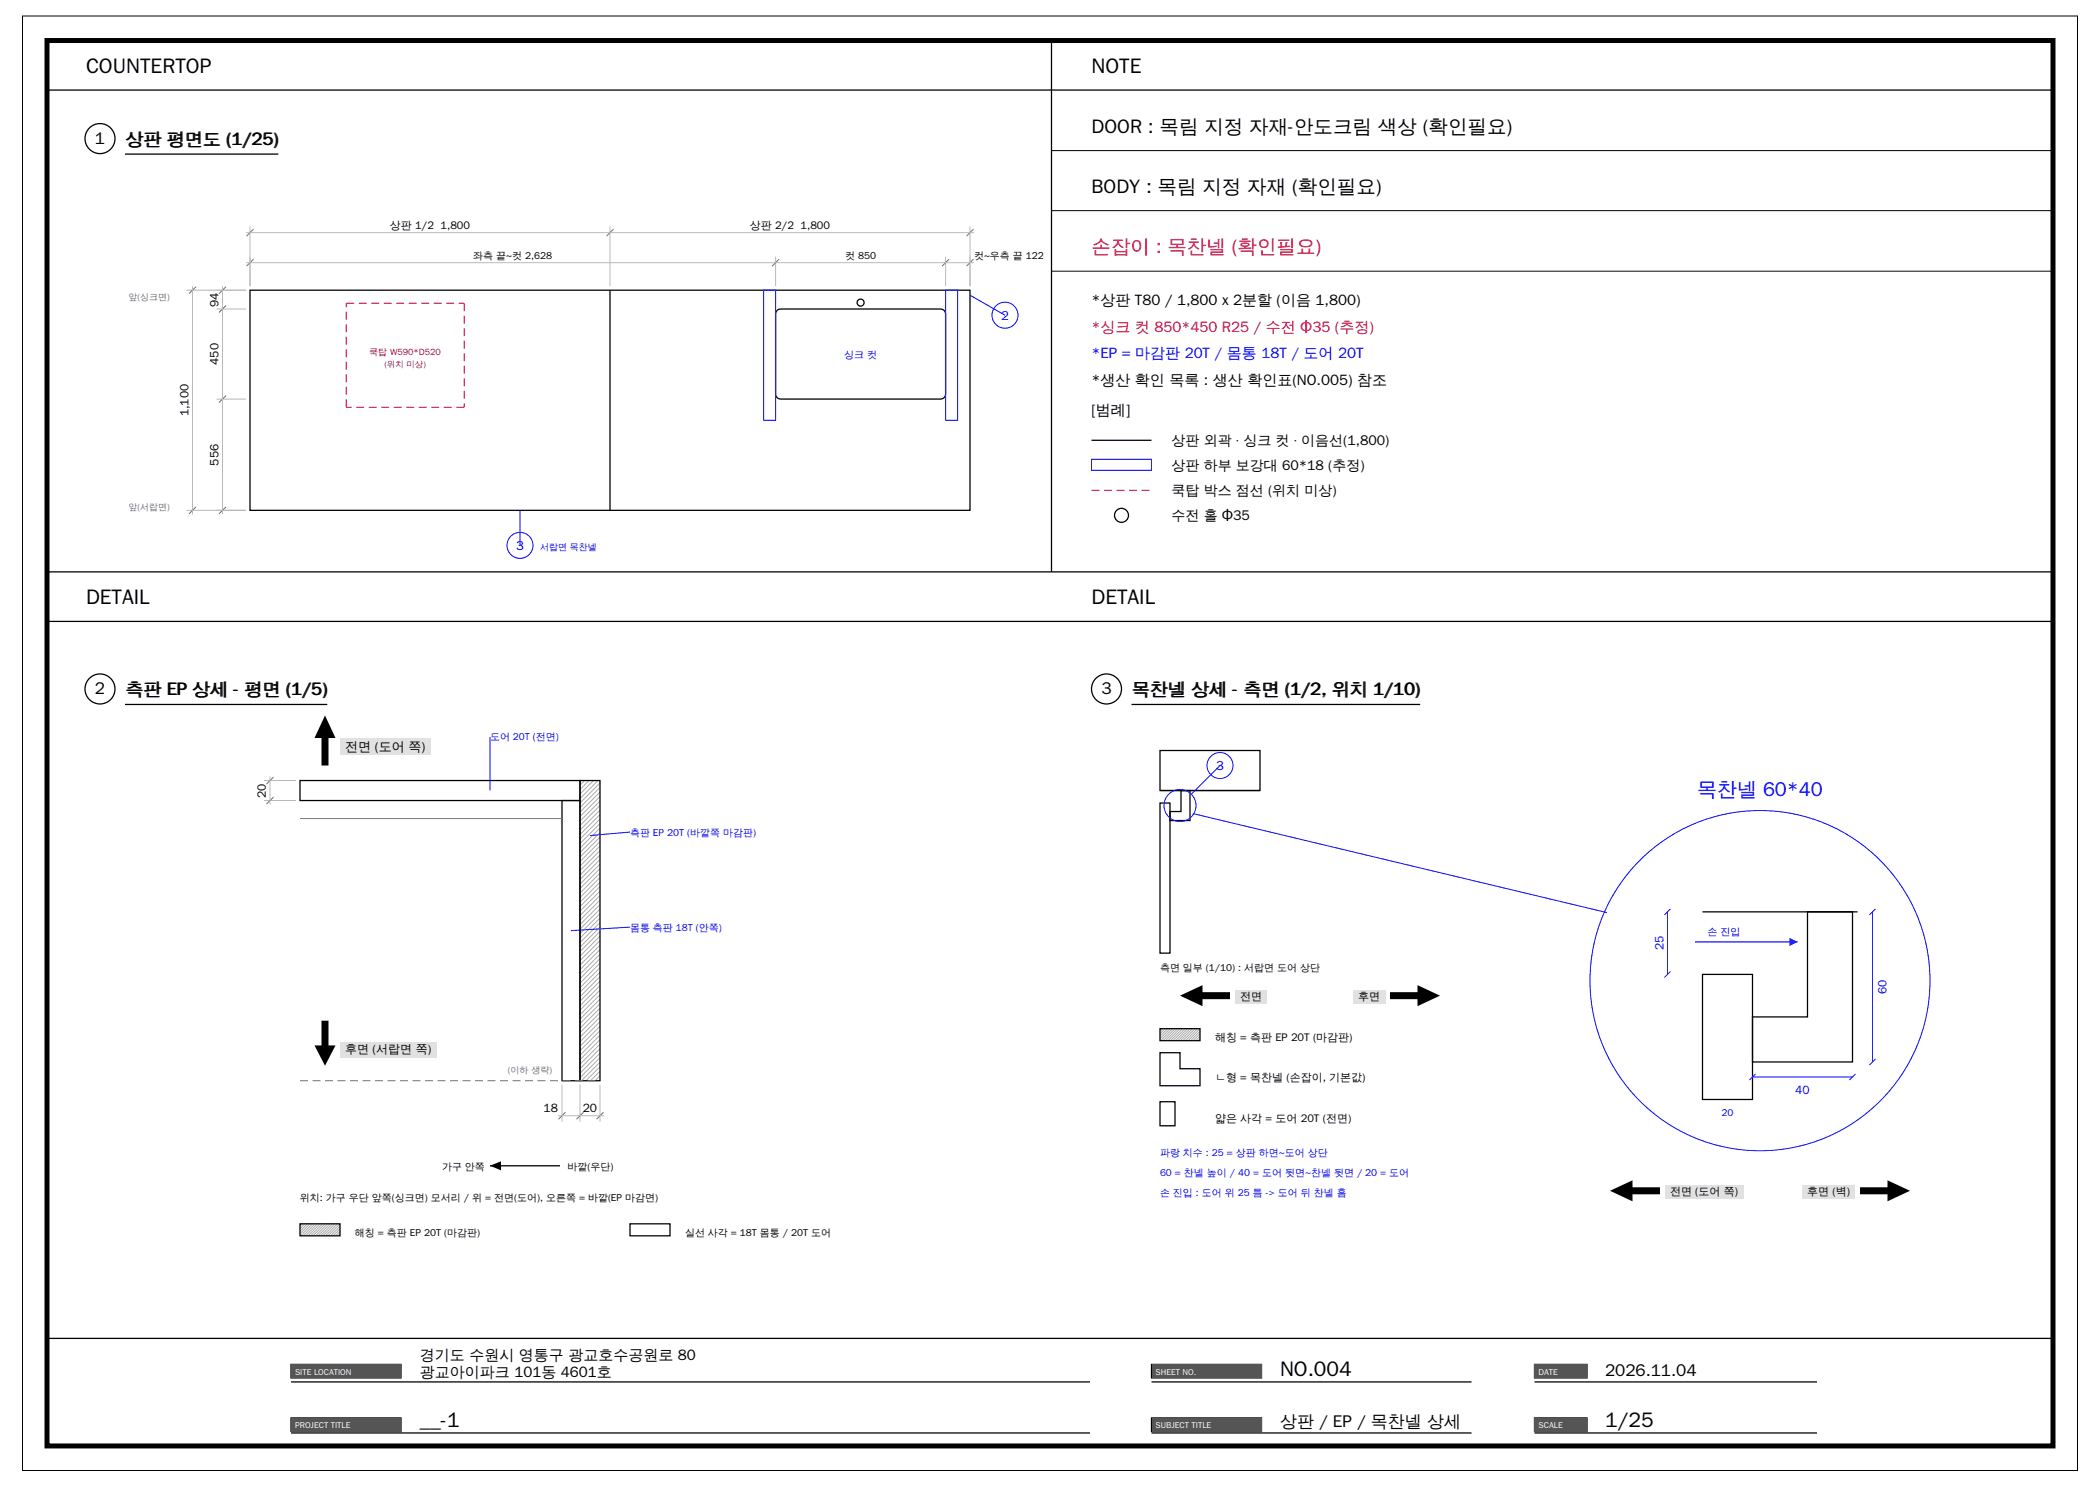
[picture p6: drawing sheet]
<svg xmlns="http://www.w3.org/2000/svg" width="420mm" height="297mm" viewBox="0 0 420 297" stroke-linecap="round" stroke-linejoin="round" font-family="sans-serif">
<path d="M4.5 3.2h411v290.7h-411zM210.3 30.1h200.3M210.3 42.1h200.3M210.3 54.2h200.3" fill="none" stroke="#000" stroke-width=".2"/>
<path d="M9.4 8.1h401.2v280.9h-401.2z" fill="none" stroke="#000" stroke-width="1" stroke-linecap="butt"/>
<path d="M9.4 18h401.2M210.3 8.6v105.7M9.4 114.3h401.2M9.4 124.2h401.2M9.4 267.5h401.2M58.2 272.7h22v2.7h-22z" fill="none" stroke="#000" stroke-width=".25"/>
<path d="M58.2 272.7h22v2.7h-22z" fill-rule="evenodd" fill="#555"/>
<path d="M58.2 276.2h159.8M58.2 283.4h22v2.7h-22z" fill="none" stroke="#000" stroke-width=".25"/>
<path d="M58.2 283.4h22v2.7h-22z" fill-rule="evenodd" fill="#555"/>
<path d="M230.3 272.7h22v2.7h-22zM58.2 286.4h159.8" fill="none" stroke="#000" stroke-width=".25"/>
<path d="M230.3 272.7h22v2.7h-22z" fill-rule="evenodd" fill="#555"/>
<path d="M230.3 276.2h64M230.3 283.4h22v2.7h-22z" fill="none" stroke="#000" stroke-width=".25"/>
<path d="M230.3 283.4h22v2.7h-22z" fill-rule="evenodd" fill="#555"/>
<path d="M306.9 272.7h10.5v2.7h-10.5zM230.3 286.4h64" fill="none" stroke="#000" stroke-width=".25"/>
<path d="M306.9 272.7h10.5v2.7h-10.5z" fill-rule="evenodd" fill="#555"/>
<path d="M306.9 276.2h56.5M306.9 283.4h10.5v2.7h-10.5z" fill="none" stroke="#000" stroke-width=".25"/>
<path d="M306.9 283.4h10.5v2.7h-10.5z" fill-rule="evenodd" fill="#555"/>
<g fill="none" stroke="#000" stroke-width=".25">
<path d="M25 30.8h30.7M50 58h144v44h-144zM122 58v44M155.4 62.1l.7-.3h32l.5 .1 .4 .4 .1 .5v16l-.1 .5-.4 .3-.5 .2h-32l-.5-.2-.3-.3-.2-.5v-16zM218.3 88h12M25 140.8h40.5M60 156h56v4h-56zM112.4 160h3.6v56h-3.6zM116 156h4v60h-4zM306.9 286.4h56.5"/>
<circle cx="20" cy="27.7" r="3"/>
<circle cx="172.1" cy="60.5" r=".7"/>
<circle cx="224.3" cy="103" r="1.4"/>
<circle cx="20" cy="137.7" r="3"/>
</g>
<g fill="none" stroke="#00f" stroke-width=".2">
<path d="M152.7 58h2.4v26h-2.4zM189.1 58h2.4v26h-2.4zM194 59l7 4M218.3 91.8h12v2.2h-12zM104 102v7M98 147.3v10.7M126 166.3l-8 .7M126 185.3l-11.8 .7"/>
<circle cx="201" cy="63" r="2.6"/>
<circle cx="104" cy="109" r="2.6"/>
</g>
<g fill="none" stroke="#de0038" stroke-width=".2">
<path d="M69.2 79.8v1.6h1.1M69.2 62.3v1.6M69.2 64.8v1.6M69.2 67.3v1.6M69.2 69.8v1.6M69.2 72.3v1.6M69.2 74.8v1.6M69.2 77.3v1.6M70.8 60.6h-1.6v.8M71.7 60.6h1.6M74.2 60.6h1.6M76.7 60.6h1.6"/>
<path d="M79.2 60.6h1.6M81.7 60.6h1.6M84.2 60.6h1.6M86.7 60.6h1.6M89.2 60.6h1.6M91.7 60.6h1.1v1.6M92.8 63.1v1.6M92.8 65.6v1.6M92.8 68.1v1.6M92.8 70.6v1.6M92.8 73.1v1.6M92.8 75.6v1.6"/>
<path d="M92.8 78.1v1.6M71.2 81.4h1.6M73.7 81.4h1.6M76.2 81.4h1.6M78.7 81.4h1.6M81.2 81.4h1.6M83.7 81.4h1.6M86.2 81.4h1.6M88.7 81.4h1.6M92.8 80.6v.8h-1.6M218.3 98h1.6M220.8 98h1.6"/>
<path d="M223.3 98h1.6M225.8 98h1.6M228.3 98h1.6"/>
</g>
<g fill="none" stroke="#b9b9b9" stroke-width=".2">
<path d="M37.3 58h11.9M38.5 57.2v45.6M44.5 57.2v45.6M49.2 52.5h145.6M49.2 46.5h145.6M50 45.3v11.9M122 45.3v11.9M155.1 51.3v5.9M189.1 51.3v5.9M194 45.3v11.9M43.3 61.8h5.9M43.3 79.8h5.9"/>
<path d="M37.3 102h11.9M52.8 156h6.4M52.8 160h6.4M54 155.2v5.6M112.4 216.8v7.4M116 216.8v7.4M120 216.8v7.4M111.6 223h9.2"/>
</g>
<g fill="none" stroke="#6e6e6e" stroke-width=".2">
<path d="M39.2 57.3l-1.4 1.4M45.2 57.3l-1.4 1.4M50.7 51.8l-1.4 1.4M50.7 45.8l-1.4 1.4M122.7 45.8l-1.4 1.4M155.8 51.8l-1.4 1.4M189.8 51.8l-1.4 1.4M194.7 51.8l-1.4 1.4M194.7 45.8l-1.4 1.4M45.2 61.1l-1.4 1.4M45.2 79.1l-1.4 1.4M39.2 101.3l-1.4 1.4"/>
<path d="M45.2 101.3l-1.4 1.4M54.7 155.3l-1.4 1.4M54.7 159.3l-1.4 1.4M113.1 222.3l-1.4 1.4M116.7 222.3l-1.4 1.4M120.7 222.3l-1.4 1.4"/>
</g>
<g fill="none" stroke="#aaa" stroke-width=".2">
<path d="M116.9 156l-.9 .9M117.8 156l-1.8 1.8M118.7 156l-2.7 2.7M119.6 156l-3.6 3.6M120 156.5l-4 4M120 157.4l-4 4M120 158.3l-4 4M120 159.2l-4 4M120 160.1l-4 4M120 161l-4 4M120 161.9l-4 4M120 162.8l-4 4"/>
<path d="M120 163.7l-4 4M120 164.6l-4 4M120 165.5l-4 4M120 166.4l-4 4M120 167.3l-4 4M120 168.2l-4 4M120 169.1l-4 4M120 170l-4 4M120 170.9l-4 4M120 171.8l-4 4M120 172.7l-4 4M120 173.6l-4 4"/>
<path d="M120 174.5l-4 4M120 175.4l-4 4M120 176.3l-4 4M120 177.2l-4 4M120 178.1l-4 4M120 179l-4 4M120 179.9l-4 4M120 180.8l-4 4M120 181.7l-4 4M120 182.6l-4 4M120 183.5l-4 4M120 184.4l-4 4"/>
<path d="M120 185.3l-4 4M120 186.2l-4 4M120 187.1l-4 4M120 188l-4 4M120 188.9l-4 4M120 189.8l-4 4M120 190.7l-4 4M120 191.6l-4 4M120 192.5l-4 4M120 193.4l-4 4M120 194.3l-4 4M120 195.2l-4 4"/>
<path d="M120 196.1l-4 4M120 197l-4 4M120 197.9l-4 4M120 198.8l-4 4M120 199.7l-4 4M120 200.6l-4 4M120 201.5l-4 4M120 202.4l-4 4M120 203.3l-4 4M120 204.2l-4 4M120 205.1l-4 4M120 206l-4 4"/>
<path d="M120 206.9l-4 4M120 207.8l-4 4M120 208.7l-4 4M120 209.6l-4 4M120 210.5l-4 4M120 211.4l-4 4M120 212.3l-3.7 3.7M120 213.2l-2.8 2.8M120 214.1l-1.9 1.9M120 215l-1 1M120 215.9l-.1 .1"/>
</g>
<g fill="none" stroke="#7d7d7d" stroke-width=".2">
<path d="M60 163.6h52.4M60 216h1.6M62.5 216h1.6M65 216h1.6M67.5 216h1.6M70 216h1.6M72.5 216h1.6M75 216h1.6M77.5 216h1.6M80 216h1.6M82.5 216h1.6M85 216h1.6"/>
<path d="M87.5 216h1.6M90 216h1.6M92.5 216h1.6M95 216h1.6M97.5 216h1.6M100 216h1.6M102.5 216h1.6M105 216h1.6M107.5 216h1.6M110 216h1.6M112.5 216h1.6M115 216h1.6"/>
<path d="M117.5 216h1.6"/>
</g>
<path d="M65 143l2.1 4.5h-1.4v5.5h-1.4v-5.5h-1.4z" fill-rule="evenodd" fill="#000"/>
<path d="M68 147.7h18.1v3.2h-18.1z" fill-rule="evenodd" fill="#e1e1e1"/>
<path d="M64.3 204h1.4v4.9h1.4l-2.1 4.1-2.1-4.1h1.4z" fill-rule="evenodd" fill="#000"/>
<path d="M68 208.3h19.3v3h-19.3z" fill-rule="evenodd" fill="#e1e1e1"/>
<g fill="none" stroke="#000" stroke-width=".25">
<path d="M226.3 140.8h57.7M232 150h20v8h-20zM232 158h20M236.2 158h1.8v6h-4v-1.8h2.2zM232 160.5h2v30h-2zM98 233h14M60 244.6h8v2.4h-8zM126 244.6h8v2.4h-8z"/>
<circle cx="221.3" cy="137.7" r="3"/>
</g>
<g fill="#000">
<path d="M98 233l2.2-.9v1.8z"/>
<path d="M236 199l4.5-2.1v1.4h5.5v1.4h-5.5v1.4z" fill-rule="evenodd"/>
<path d="M278 198.3h5.5v-1.4l4.5 2.1-4.5 2.1v-1.4h-5.5z" fill-rule="evenodd"/>
</g>
<g fill="none" stroke="#aaa" stroke-width=".2">
<path d="M60.5 244.6l-.5 .5M61 244.6l-1 1M61.5 244.6l-1.5 1.5M62 244.6l-2 2M62.5 244.6l-2.4 2.4M63 244.6l-2.4 2.4M63.5 244.6l-2.4 2.4M64 244.6l-2.4 2.4M64.5 244.6l-2.4 2.4M65 244.6l-2.4 2.4M65.5 244.6l-2.4 2.4M66 244.6l-2.4 2.4"/>
<path d="M66.5 244.6l-2.4 2.4M67 244.6l-2.4 2.4M67.5 244.6l-2.4 2.4M68 244.6l-2.4 2.4M68 245.1l-1.9 1.9M68 245.6l-1.4 1.4M68 246.1l-.9 .9M68 246.6l-.4 .4"/>
</g>
<g fill="#e1e1e1">
<path d="M247 197.9h6.4v2.8h-6.4z" fill-rule="evenodd"/>
<path d="M270.6 197.9h6.4v2.8h-6.4z" fill-rule="evenodd"/>
</g>
<g fill="none" stroke="#00f" stroke-width=".2">
<path d="M244 153l-5.7 5.7M238.6 162.6l82.8 19.8M339 188.3h20.5"/>
<circle cx="244" cy="153" r="2.6"/>
<circle cx="236" cy="161" r="3.2"/>
<circle cx="352" cy="196" r="34"/>
</g>
<path d="M340.5 194.8h10v24.9h-10zM340.5 182.2h31M361.5 182.2h9v30.1h-20v-9h11z" fill="none" stroke="#000" stroke-width=".25"/>
<path d="M357.9 187.5l1.6 .8-1.6 .8z" fill="#00f"/>
<path d="M333.5 182.2v12.6M334.1 181.6l-1.2 1.3M334.1 194.2l-1.2 1.2M374.5 182.2v30.1M375.1 181.6l-1.2 1.3M350.5 215.2h20M351.1 214.6l-1.2 1.3M371.1 214.6l-1.2 1.3M375.1 211.7l-1.2 1.2" fill="none" stroke="#00f" stroke-width=".2"/>
<g fill="#000">
<path d="M322 238l4.5-2.1v1.4h5.5v1.4h-5.5v1.4z" fill-rule="evenodd"/>
<path d="M372 237.3h5.5v-1.4l4.5 2.1-4.5 2.1v-1.4h-5.5z" fill-rule="evenodd"/>
</g>
<g fill="#e1e1e1">
<path d="M333 236.9h15.6v2.8h-15.6z" fill-rule="evenodd"/>
<path d="M360.4 236.9h10.6v2.8h-10.6z" fill-rule="evenodd"/>
</g>
<g fill="none" stroke="#aaa" stroke-width=".2">
<path d="M232.5 205.6l-.5 .5M233 205.6l-1 1M233.5 205.6l-1.5 1.5M234 205.6l-2 2M234.5 205.6l-2.4 2.4M235 205.6l-2.4 2.4M235.5 205.6l-2.4 2.4M236 205.6l-2.4 2.4M236.5 205.6l-2.4 2.4M237 205.6l-2.4 2.4M237.5 205.6l-2.4 2.4M238 205.6l-2.4 2.4"/>
<path d="M238.5 205.6l-2.4 2.4M239 205.6l-2.4 2.4M239.5 205.6l-2.4 2.4M240 205.6l-2.4 2.4M240 206.1l-1.9 1.9M240 206.6l-1.4 1.4M240 207.1l-.9 .9M240 207.6l-.4 .4"/>
</g>
<path d="M232 205.6h8v2.4h-8zM232 210.4h4v3.2h4v3.4h-8zM232 220.2h3v4.8h-3z" fill="none" stroke="#000" stroke-width=".25"/>
<g font-size="4.2">
<text x="17.2" y="14.5">COUNTERTOP</text>
<text x="218.3" y="14.5">NOTE</text>
<text x="17.2" y="120.8">DETAIL</text>
<text x="218.3" y="120.8">DETAIL</text>
<text x="256" y="275">NO.004</text>
<text x="84" y="285.2">__-1</text>
<text x="321" y="285.2">1/25</text>
</g>
<text font-size="4" fill="#00f" x="339.4" y="159">목찬넬 60*40</text>
<g font-size="3.9">
<text x="218.3" y="26.6">DOOR : 목림 지정 자재-안도크림 색상 (확인필요)</text>
<text x="218.3" y="38.6">BODY : 목림 지정 자재 (확인필요)</text>
</g>
<text font-size="3.9" fill="#de0038" x="218.3" y="50.6">손잡이 : 목찬넬 (확인필요)</text>
<g font-size="3.6">
<text x="25" y="29">상판 평면도 (1/25)</text>
<text x="25" y="139">측판 EP 상세 - 평면 (1/5)</text>
<text x="226.3" y="139">목찬넬 상세 - 측면 (1/2, 위치 1/10)</text>
</g>
<g font-size="3.4">
<text x="19" y="28.7">1</text>
<text x="19" y="138.7">2</text>
<text x="220.3" y="138.7">3</text>
<text x="321" y="275">2026.11.04</text>
<text x="256" y="285.2">상판 / EP / 목찬넬 상세</text>
</g>
<g font-size="3">
<text x="218.3" y="61">*상판 T80 / 1,800 x 2분할 (이음 1,800)</text>
<text x="218.3" y="76.9">*생산 확인 목록 : 생산 확인표(NO.005) 참조</text>
<text x="218.3" y="83">[범례]</text>
<text x="84" y="271.9">경기도 수원시 영통구 광교호수공원로 80</text>
<text x="84" y="275.3">광교아이파크 101동 4601호</text>
</g>
<text font-size="3" fill="#de0038" x="218.3" y="66.3">*싱크 컷 850*450 R25 / 수전 Φ35 (추정)</text>
<text font-size="3" fill="#00f" x="218.3" y="71.6">*EP = 마감판 20T / 몸통 18T / 도어 20T</text>
<g font-size="2.8">
<text x="234.3" y="89">상판 외곽 · 싱크 컷 · 이음선(1,800)</text>
<text x="234.3" y="94">상판 하부 보강대 60*18 (추정)</text>
<text x="234.3" y="99">쿡탑 박스 점선 (위치 미상)</text>
<text x="234.3" y="104">수전 홀 Φ35</text>
</g>
<g font-size="2.6" fill="#00f">
<text x="200.2" y="63.9">2</text>
<text x="103.2" y="109.9">3</text>
<text x="243.2" y="153.9">3</text>
</g>
<text font-size="2.6" x="69" y="150">전면 (도어 쪽)</text>
<g font-size="2.4">
<text x="43.7" y="61.3" transform="rotate(-90 43.7 61.3)">94</text>
<text x="43.7" y="72.9" transform="rotate(-90 43.7 72.9)">450</text>
<text x="37.7" y="83.2" transform="rotate(-90 37.7 83.2)">1,100</text>
<text x="43.7" y="93" transform="rotate(-90 43.7 93)">556</text>
<text x="53.2" y="159.4" transform="rotate(-90 53.2 159.4)">20</text>
<text x="69" y="210.5">후면 (서랍면 쪽)</text>
<text x="108.7" y="222.2">18</text>
<text x="116.6" y="222.2">20</text>
</g>
<g font-size="2.4" fill="#00f">
<text x="332.7" y="189.9" transform="rotate(-90 332.7 189.9)">25</text>
<text x="377.3" y="198.7" transform="rotate(-90 377.3 198.7)">60</text>
<text x="359.1" y="218.6">40</text>
</g>
<g font-size="2.2">
<text x="78" y="45.7">상판 1/2 1,800</text>
<text x="150" y="45.7">상판 2/2 1,800</text>
<text x="248" y="199.9">전면</text>
<text x="271.6" y="199.9">후면</text>
<text x="243" y="208">해칭 = 측판 EP 20T (마감판)</text>
<text x="243" y="216">ㄴ형 = 목찬넬 (손잡이, 기본값)</text>
<text x="243" y="224.2">얇은 사각 = 도어 20T (전면)</text>
<text x="334" y="238.9">전면 (도어 쪽)</text>
<text x="361.4" y="238.9">후면 (벽)</text>
</g>
<g font-size="2">
<text x="94.7" y="51.7">좌측 끝~컷 2,628</text>
<text x="169" y="51.7">컷 850</text>
<text x="194.8" y="51.7">컷~우측 끝 122</text>
<text x="232" y="194">측면 일부 (1/10) : 서랍면 도어 상단</text>
<text x="88.4" y="233.8">가구 안쪽</text>
<text x="113.5" y="233.8">바깥(우단)</text>
<text x="60" y="240">위치: 가구 우단 앞쪽(싱크면) 모서리 / 위 = 전면(도어), 오른쪽 = 바깥(EP 마감면)</text>
<text x="71" y="247">해칭 = 측판 EP 20T (마감판)</text>
<text x="137" y="247">실선 사각 = 18T 몸통 / 20T 도어</text>
</g>
<g font-size="2" fill="#00f">
<text x="168.8" y="71.5">싱크 컷</text>
<text x="98" y="148">도어 20T (전면)</text>
<text x="126" y="167">측판 EP 20T (바깥쪽 마감판)</text>
<text x="126" y="186">몸통 측판 18T (안쪽)</text>
<text x="341.5" y="186.9">손 진입</text>
<text x="344.3" y="223">20</text>
<text x="232" y="231">파랑 치수 : 25 = 상판 하면~도어 상단</text>
<text x="232" y="235">60 = 찬넬 높이 / 40 = 도어 뒷면~찬넬 뒷면 / 20 = 도어</text>
<text x="232" y="239">손 진입 : 도어 위 25 틈 -&gt; 도어 뒤 찬넬 홈</text>
</g>
<g font-size="1.8" fill="#6e6e6e">
<text x="25.7" y="60">앞(싱크면)</text>
<text x="25.7" y="102">앞(서랍면)</text>
<text x="101.6" y="214.5">(이하 생략)</text>
</g>
<text font-size="1.8" fill="#de0038" x="73.9" y="71">쿡탑 W590*D520</text>
<text font-size="1.8" fill="#00f" x="108" y="110">서랍면 목찬넬</text>
<text font-size="1.7" fill="#de0038" x="76.9" y="73.4">(위치 미상)</text>
<g font-size="1.7" fill="#fff">
<text x="59" y="274.8">SITE LOCATION</text>
<text x="231.1" y="274.8">SHEET NO.</text>
<text x="307.7" y="274.8">DATE</text>
<text x="59" y="285.5">PROJECT TITLE</text>
<text x="231.1" y="285.5">SUBJECT TITLE</text>
<text x="307.7" y="285.5">SCALE</text>
</g>
</svg>
